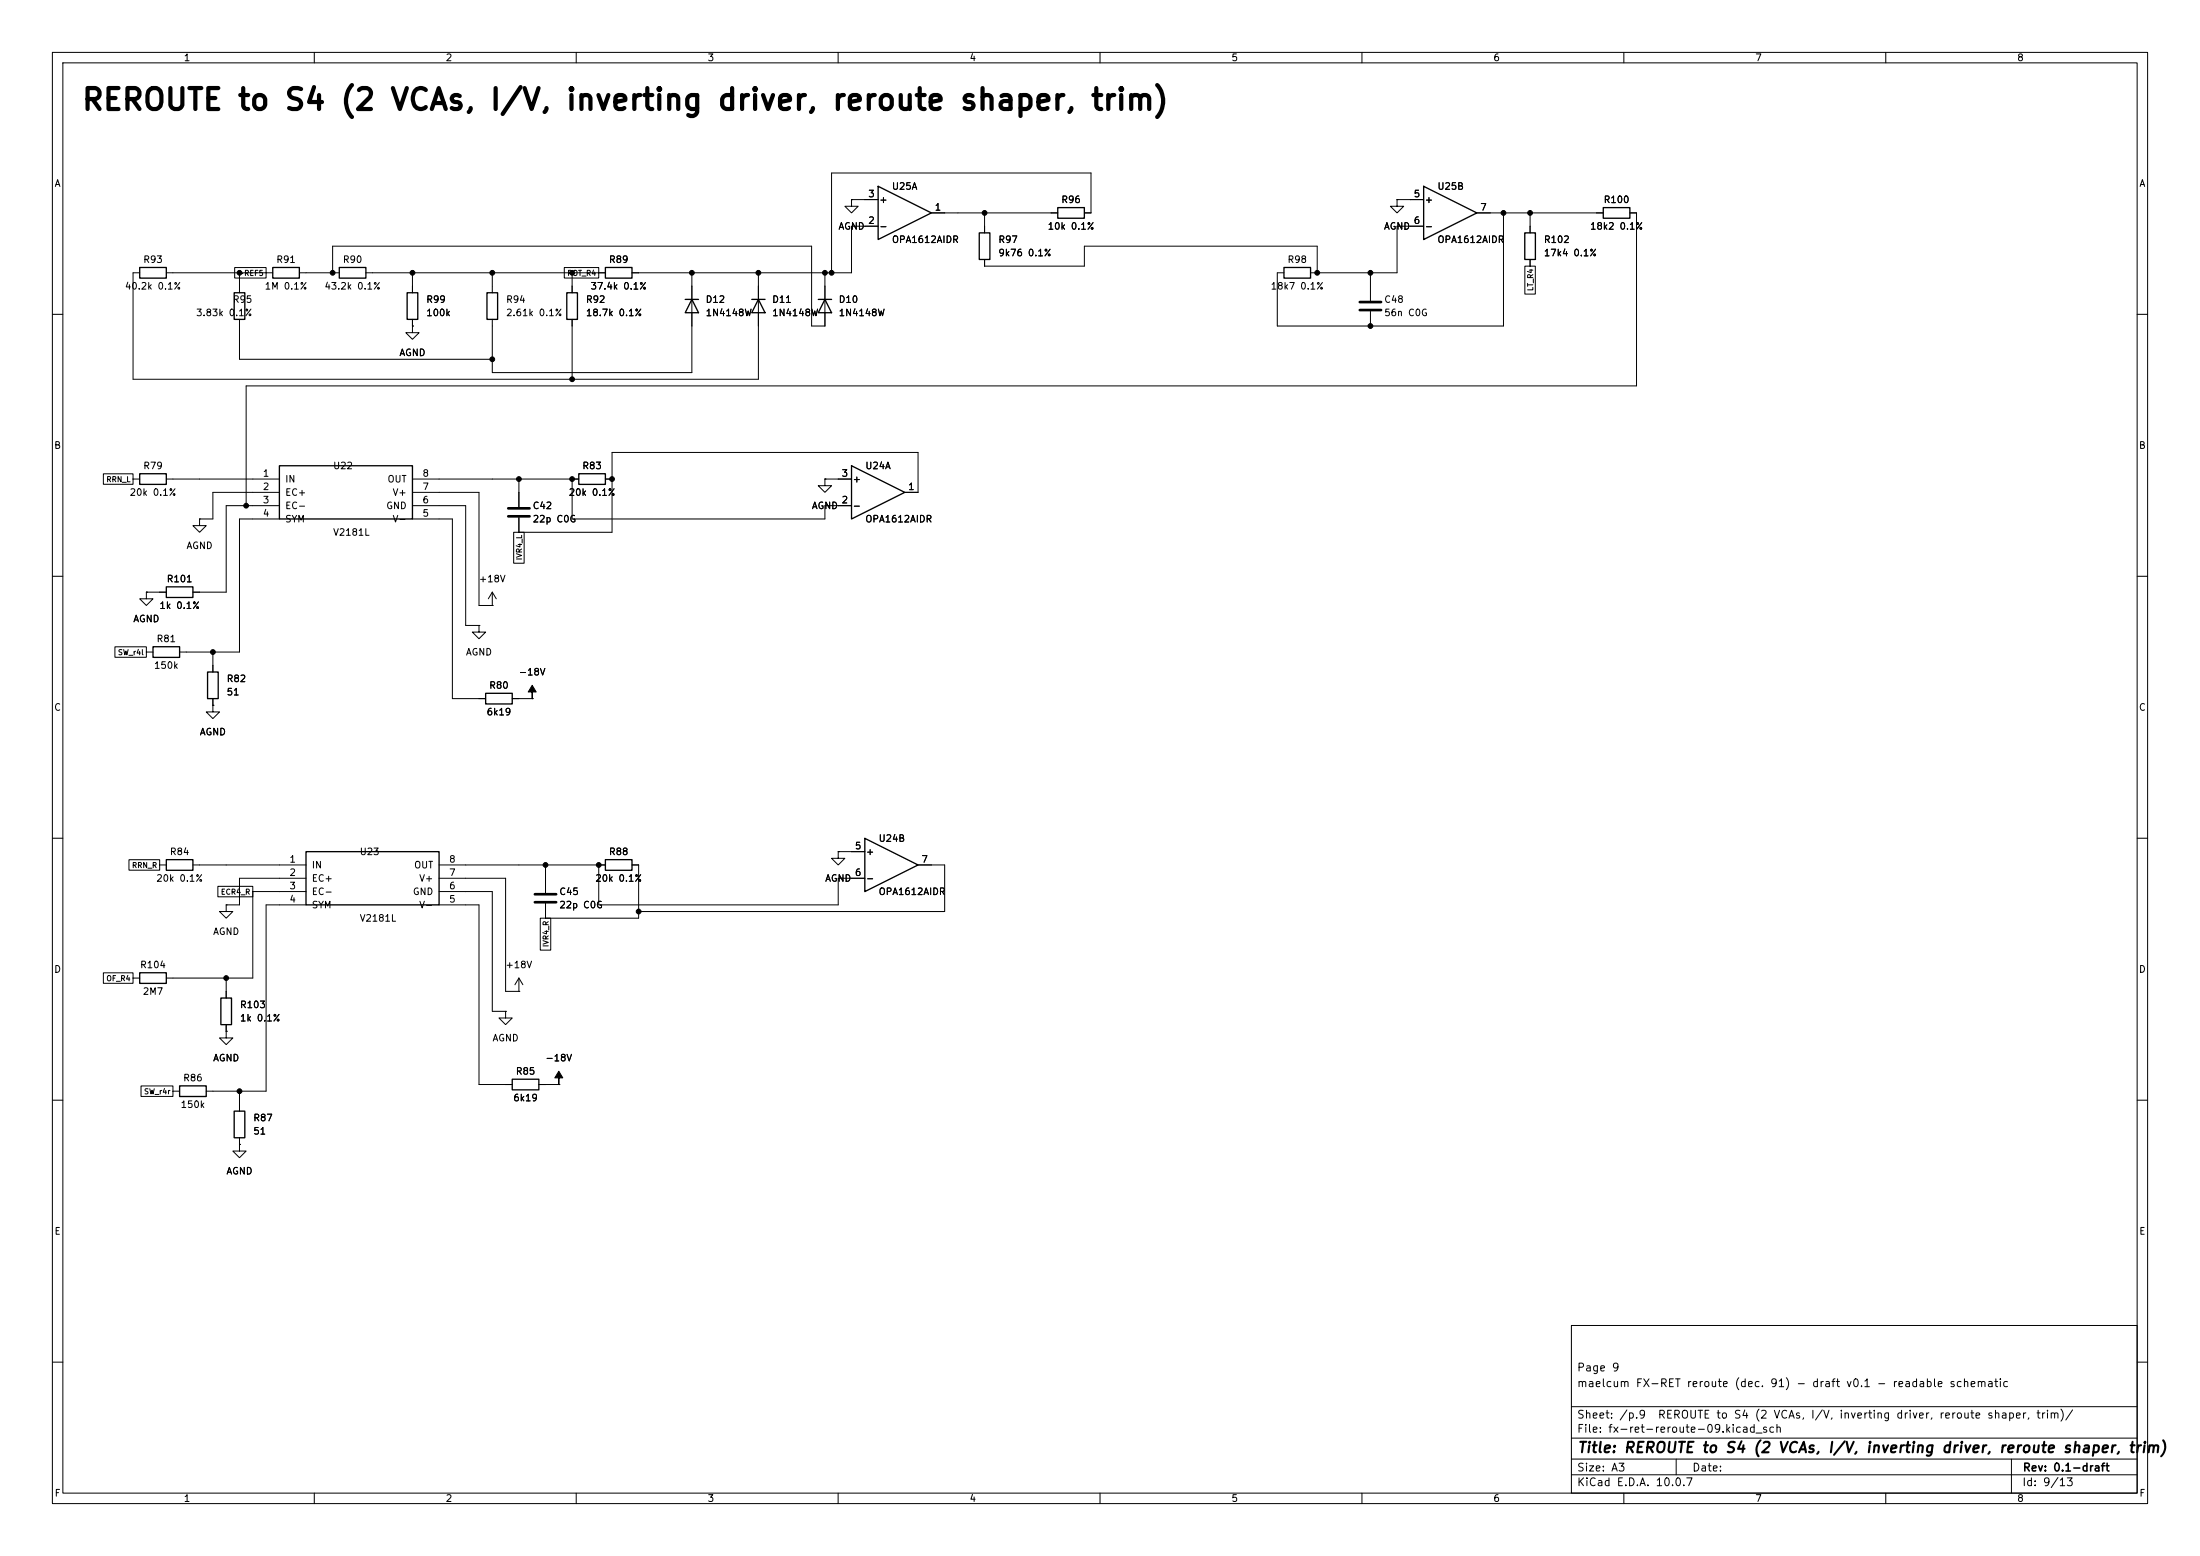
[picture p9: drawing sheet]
<svg xmlns="http://www.w3.org/2000/svg" width="420mm" height="297mm" viewBox="0 0 420 297" stroke-linecap="round" stroke-linejoin="round" font-family="sans-serif">
<g fill="none" stroke="#000" stroke-width=".19">
<path d="M10 10h400v277h-400zM12 12h396v273h-396zM60 10v2M110 10v2M160 10v2M210 10v2M260 10v2M310 10v2M360 10v2M162.6 38.1v1.3h1.2l-1.2 1.2-1.3-1.2h1.3M162.6 38.1h.1M162.6 38.1h5"/>
<path d="M266.7 38.1v1.3h1.3l-1.3 1.2-1.3-1.2h1.3M266.7 38.1h.1M266.7 38.1h5.1M26.7 52.1h-1.3v20.3h119.4v-20.3M31.7 52.1h20.4M44.8 51.1h6v2h-6zM45.7 52.1v3.8M57.1 52.1h7.7M63.5 52.1v-5.1h91.4v15.2h2.6v-10.1M69.8 52.1h45.8M78.7 52.1v3.8M94 52.1v3.8"/>
<path d="M107.7 51.1h6.6v2h-6.6zM109.2 52.1v3.8M132.1 52.1v19h-38.1v-10.1M167.6 43.2h-5v8.9h-42M177.8 40.6h24.1M188 40.6v3.9M188 49.5v1.3h19v-3.8h44.5v5.1M207 40.6h1.3v-7.6h-49.6v19.1M261.6 52.1v5.3M261.6 59.4v2.8M271.8 43.2h-5.1v8.9h-16.5M281.9 40.6h24.2"/>
<path d="M287 40.6v21.6h-43.2v-10.1h1.3M291.1 50.8h2v5.3h-2zM292.1 40.6v3.9M292.1 49.5v1.3M311.1 40.6h1.3v33.1h-265.4v22.8M10 60h2M45.7 61v7.6h48.3M78.7 62.2v1.3h1.3l-1.3 1.3-1.2-1.3h1.2M78.7 62.2h.1M78.7 61v1.2M109.2 61v11.4M408 60h2"/>
<path d="M19.7 90.4h5.7v2h-5.7zM25.4 91.4h1.3M31.7 91.4h21.6M38.1 99.1v1.2h1.3l-1.3 1.3-1.3-1.3h1.3M38.1 99.1h.1M53.3 94h-12.7v5.1h-2.5M53.3 96.5h-10.1v16.5h-6.4M53.3 99.1h-7.6v25.4h-11.4M78.7 91.4h31.8M78.7 94h12.7v21.6h2.6M78.7 96.5h10.2v22.9h2.5M78.7 99.1h7.7v34.3h6.3"/>
<path d="M99.1 91.4v5.4M99.1 98.8v2.8M109.2 91.4v7.7h48.3v-2.6h5.1M115.6 91.4h1.2M157.5 91.4v1.3h1.2l-1.2 1.3-1.3-1.3h1.3M157.5 91.4h.1M157.5 91.4h5.1M172.7 94h2.6v-7.6h-58.5v15.2h-17.7M10 110h2M27.9 113v1.3h1.3l-1.3 1.3-1.2-1.3h1.2M27.9 113h.1M27.9 113h3.8"/>
<path d="M91.4 119.4v1.3h1.3l-1.3 1.2-1.2-1.2h1.2M91.4 119.4h.1M94 115.6h.1M94 113v2.6M94 113l-.8 1.3M94 113l.7 1.3M98.1 101.6h2v5.9h-2zM408 110h2M21.9 123.5h6v2h-6zM27.9 124.5h1.3M40.6 134.6v1.3h1.3l-1.3 1.3-1.2-1.3h1.2M40.6 134.6h.1"/>
<path d="M40.6 124.5v3.8M40.6 133.4v1.2M97.8 133.4h3.8M101.6 133.4h.1M10 160h2M408 160h2M24.6 164.1h5.9v2h-5.9zM30.5 165.1h1.2M36.8 165.1h21.6M41.6 169.2h6.7v2h-6.7zM43.2 172.7v1.3h1.2l-1.2 1.3-1.3-1.3h1.3M43.2 172.7h.1"/>
<path d="M48.3 170.2v16.5h-16.6M48.3 170.2h10.1M58.4 167.6h-12.7v5.1h-2.5M58.4 172.7h-7.6v35.6h-11.4M83.8 170.2h10.2v22.8h2.5M83.8 167.6h12.7v21.6h2.6M83.8 165.1h31.8M83.8 172.7h7.6v34.3h6.4M103.1 175.3h2v6.1h-2zM104.1 165.1v5.3M104.1 172.5v2.8M114.3 165.1v7.6h45.7v-5.1h5.1"/>
<path d="M120.6 165.1h1.3v10.2h-17.8M160 162.6v1.2h1.3l-1.3 1.3-1.3-1.3h1.3M160 162.6h.1M160 162.6h5.1M175.3 165.1h5v8.9h-58.4M19.7 185.7h5.7v2h-5.7zM25.4 186.7h1.3M43.2 196.9v1.2h1.2l-1.2 1.3-1.3-1.3h1.3M43.2 196.9h.1M43.2 186.7v3.8M43.2 195.6v1.3M96.5 193v1.3h1.3l-1.3 1.3-1.3-1.3h1.3"/>
<path d="M96.5 193h.1M99.1 189.2h.1M99.1 186.7l-.8 1.3M99.1 186.7l.7 1.3M99.1 186.7v2.5M10 210h2M26.9 207.3h6.1v2h-6.1zM33 208.3h1.3M45.7 218.4v1.3h1.3l-1.3 1.3-1.3-1.3h1.3M45.7 218.4h.1M45.7 208.3v3.8M45.7 217.2v1.2"/>
<path d="M102.9 207h3.8M106.7 207h.1M408 210h2M300 253h108v32h-108zM10 260h2M300 278.5h108M300 274.5h108M300 268.5h108M320 278.5v3M384 278.5v6.5M408 260h2M60 285v2"/>
<path d="M110 285v2M160 285v2M210 285v2M260 285v2M300 281.5h108M310 285v2M360 285v2"/>
</g>
<g fill="none" stroke="#000" stroke-width=".25">
<path d="M167.6 35.6l10.2 5-10.2 5.1zM201.9 39.6h5.1v2.1h-5.1zM271.8 35.6l10.1 5-10.1 5.1zM306.1 39.6h5v2.1h-5zM26.7 51.1h5v2h-5zM44.7 55.9h2v5.1h-2zM52.1 51.1h5v2h-5zM64.8 51.1h5v2h-5zM77.7 55.9h2.1v5.1h-2.1zM93 55.9h2v5.1h-2zM108.2 55.9h2v5.1h-2zM115.6 51.1h5v2h-5z"/>
<path d="M130.8 57.2h2.5M132.1 57.2l1.2 2.5h-2.5zM143.5 57.2h2.5M144.8 57.2l1.2 2.5h-2.5zM156.2 57.2h2.5M157.5 57.2l1.2 2.5h-2.5zM186.9 44.5h2.1v5h-2.1zM245.1 51.1h5.1v2h-5.1zM291.1 44.5h2v5h-2zM26.7 90.4h5v2.1h-5zM53.3 88.9h25.4v10.2h-25.4zM110.5 90.4h5.1v2.1h-5.1z"/>
<path d="M162.6 88.9l10.1 5.1-10.1 5.1zM31.7 112h5.1v2h-5.1zM29.2 123.4h5.1v2.1h-5.1zM39.6 128.3h2.1v5.1h-2.1zM92.7 132.3h5.1v2.1h-5.1zM31.7 164.1h5.1v2h-5.1zM58.4 162.6h25.4v10.1h-25.4zM115.6 164.1h5v2h-5zM165.1 160l10.2 5.1-10.2 5.1zM26.7 185.7h5v2h-5zM42.2 190.5h2v5.1h-2zM34.3 207.3h5.1v2h-5.1z"/>
<path d="M44.7 212.1h2v5.1h-2zM97.8 206h5.1v2h-5.1z"/>
</g>
<g fill="#000" stroke="#000" stroke-width=".19">
<path d="M101.6 130.8l.8 1.3h-.8v1.3v-1.3h-.8zM106.7 204.5l.7 1.2h-.7v1.3v-1.3h-.8z"/>
<circle cx="45.7" cy="52.1" r=".46"/>
<circle cx="63.5" cy="52.1" r=".46"/>
<circle cx="78.7" cy="52.1" r=".46"/>
<circle cx="94" cy="52.1" r=".46"/>
<circle cx="109.2" cy="52.1" r=".46"/>
<circle cx="132.1" cy="52.1" r=".46"/>
<circle cx="144.8" cy="52.1" r=".46"/>
<circle cx="157.5" cy="52.1" r=".46"/>
<circle cx="158.7" cy="52.1" r=".46"/>
<circle cx="188" cy="40.6" r=".46"/>
<circle cx="251.5" cy="52.1" r=".46"/>
<circle cx="261.6" cy="52.1" r=".46"/>
<circle cx="287" cy="40.6" r=".46"/>
<circle cx="292.1" cy="40.6" r=".46"/>
<circle cx="94" cy="68.6" r=".46"/>
<circle cx="109.2" cy="72.4" r=".46"/>
<circle cx="261.6" cy="62.2" r=".46"/>
<circle cx="47" cy="96.5" r=".46"/>
<circle cx="99.1" cy="91.4" r=".46"/>
<circle cx="109.2" cy="91.4" r=".46"/>
<circle cx="116.8" cy="91.4" r=".46"/>
<circle cx="40.6" cy="124.5" r=".46"/>
<circle cx="104.1" cy="165.1" r=".46"/>
<circle cx="114.3" cy="165.1" r=".46"/>
<circle cx="121.9" cy="174" r=".46"/>
<circle cx="43.2" cy="186.7" r=".46"/>
<circle cx="45.7" cy="208.3" r=".46"/>
</g>
<path d="M259.6 57.7h4.1M259.6 59.2h4.1M97 97h4.1M97 98.6h4.1M102.1 170.7h4.1M102.1 172.2h4.1" fill="none" stroke="#000" stroke-width=".51"/>
<text font-size="4" x="15.4" y="22">REROUTE to S4 (2 VCAs, I/V, inverting driver, reroute shaper, trim)</text>
<text font-size="2" x="301" y="277.8">Title: REROUTE to S4 (2 VCAs, I/V, inverting driver, reroute shaper, trim)</text>
<g font-size="1.5">
<text x="300.9" y="262.1">Page 9</text>
<text x="300.9" y="265.1">maelcum FX-RET reroute (dec. 91) - draft v0.1 - readable schematic</text>
<text x="300.9" y="273.8">File: fx-ret-reroute-09.kicad_sch</text>
<text x="300.9" y="271.1">Sheet: /p.9</text>
<text x="316.4" y="271.1">REROUTE to S4 (2 VCAs, I/V, inverting driver, reroute shaper, trim)/</text>
<text x="300.9" y="281.2">Size: A3</text>
<text x="322.9" y="281.2">Date:</text>
<text x="386" y="281.2">Rev: 0.1-draft</text>
<text x="300.9" y="284">KiCad E.D.A. 10.0.7</text>
<text x="385.9" y="284">Id: 9/13</text>
</g>
<g font-size="1.3">
<text x="35" y="12">1</text>
<text x="85" y="12">2</text>
<text x="135" y="12">3</text>
<text x="185" y="12">4</text>
<text x="235" y="12">5</text>
<text x="285" y="12">6</text>
<text x="335" y="12">7</text>
<text x="385" y="12">8</text>
<text x="10.3" y="36">A</text>
<text x="408.3" y="36">A</text>
<text x="165.6" y="38">3</text>
<text x="167.7" y="39.1">+</text>
<text x="170.2" y="36.5">U25A</text>
<text x="178.3" y="40.5">1</text>
<text x="202.5" y="39.1">R96</text>
<text x="269.8" y="38">5</text>
<text x="271.9" y="39.1">+</text>
<text x="274.3" y="36.5">U25B</text>
<text x="282.5" y="40.5">7</text>
<text x="306" y="39.1">R100</text>
<text x="160" y="44.1">AGND</text>
<text x="165.6" y="43">2</text>
<text x="167.7" y="44.1">-</text>
<text x="170.2" y="46.7">OPA1612AIDR</text>
<text x="190.5" y="46.7">R97</text>
<text x="199.9" y="44.1">10k 0.1%</text>
<text x="264.1" y="44.1">AGND</text>
<text x="269.8" y="43">6</text>
<text x="271.9" y="44.1">-</text>
<text x="274.3" y="46.7">OPA1612AIDR</text>
<text x="294.6" y="46.7">R102</text>
<text x="303.4" y="44.1">18k2 0.1%</text>
<text x="27.2" y="50.5">R93</text>
<text x="52.6" y="50.5">R91</text>
<text x="65.3" y="50.5">R90</text>
<text x="116.1" y="50.5">R89</text>
<text x="190.5" y="49.2">9k76 0.1%</text>
<text x="245.7" y="50.5">R98</text>
<text x="294.6" y="49.2">17k4 0.1%</text>
<text x="23.7" y="55.6">40.2k 0.1%</text>
<text x="44.3" y="58.1">R95</text>
<text x="50.4" y="55.6">1M 0.1%</text>
<text x="61.8" y="55.6">43.2k 0.1%</text>
<text x="81.3" y="58.1">R99</text>
<text x="96.5" y="58.1">R94</text>
<text x="111.7" y="58.1">R92</text>
<text x="112.6" y="55.6">37.4k 0.1%</text>
<text x="134.6" y="58.1">D12</text>
<text x="147.3" y="58.1">D11</text>
<text x="160" y="58.1">D10</text>
<text x="242.5" y="55.6">18k7 0.1%</text>
<text x="264.1" y="58.1">C48</text>
<text x="37.3" y="60.7">3.83k 0.1%</text>
<text x="81.3" y="60.7">100k</text>
<text x="96.5" y="60.7">2.61k 0.1%</text>
<text x="111.7" y="60.7">18.7k 0.1%</text>
<text x="134.6" y="60.7">1N4148W</text>
<text x="147.3" y="60.7">1N4148W</text>
<text x="160" y="60.7">1N4148W</text>
<text x="264.1" y="60.7">56n C0G</text>
<text x="76.1" y="68.3">AGND</text>
<text x="10.2" y="86">B</text>
<text x="27.2" y="89.9">R79</text>
<text x="63.5" y="89.9">U22</text>
<text x="111.1" y="89.9">R83</text>
<text x="165.1" y="89.9">U24A</text>
<text x="408.2" y="86">B</text>
<text x="24.6" y="94.9">20k 0.1%</text>
<text x="50.1" y="91.3">1</text>
<text x="50.1" y="93.8">2</text>
<text x="54.3" y="92.4">IN</text>
<text x="54.3" y="94.9">EC+</text>
<text x="73.9" y="92.4">OUT</text>
<text x="74.8" y="94.9">V+</text>
<text x="80.5" y="93.8">7</text>
<text x="80.5" y="91.3">8</text>
<text x="108.5" y="94.9">20k 0.1%</text>
<text x="160.6" y="91.3">3</text>
<text x="162.7" y="92.4">+</text>
<text x="173.3" y="93.8">1</text>
<text x="50.1" y="96.4">3</text>
<text x="50.1" y="98.9">4</text>
<text x="54.3" y="97.5">EC-</text>
<text x="54.3" y="100">SYM</text>
<text x="73.6" y="97.5">GND</text>
<text x="74.8" y="100">V-</text>
<text x="80.5" y="98.9">5</text>
<text x="80.5" y="96.4">6</text>
<text x="101.6" y="97.5">C42</text>
<text x="101.6" y="100">22p C0G</text>
<text x="154.9" y="97.5">AGND</text>
<text x="160.6" y="96.4">2</text>
<text x="162.7" y="97.5">-</text>
<text x="165.1" y="100">OPA1612AIDR</text>
<text x="35.5" y="105.1">AGND</text>
<text x="63.5" y="102.6">V2181L</text>
<text x="31.7" y="111.5">R101</text>
<text x="91.3" y="111.5">+18V</text>
<text x="25.3" y="119.1">AGND</text>
<text x="30.3" y="116.5">1k 0.1%</text>
<text x="29.8" y="122.9">R81</text>
<text x="88.8" y="125.4">AGND</text>
<text x="29.3" y="128">150k</text>
<text x="43.2" y="130.5">R82</text>
<text x="93.3" y="131.8">R80</text>
<text x="98.9" y="129.2">-18V</text>
<text x="10.2" y="136">C</text>
<text x="43.2" y="133">51</text>
<text x="92.8" y="136.9">6k19</text>
<text x="408.2" y="136">C</text>
<text x="38" y="140.7">AGND</text>
<text x="167.6" y="161">U24B</text>
<text x="32.3" y="163.5">R84</text>
<text x="55.1" y="165">1</text>
<text x="55.1" y="167.5">2</text>
<text x="59.4" y="166.1">IN</text>
<text x="68.6" y="163.5">U23</text>
<text x="78.9" y="166.1">OUT</text>
<text x="85.6" y="167.5">7</text>
<text x="85.6" y="165">8</text>
<text x="116.1" y="163.5">R88</text>
<text x="163.1" y="162.4">5</text>
<text x="163.1" y="167.5">6</text>
<text x="165.2" y="163.5">+</text>
<text x="175.8" y="165">7</text>
<text x="29.7" y="168.6">20k 0.1%</text>
<text x="55.1" y="170">3</text>
<text x="55.1" y="172.6">4</text>
<text x="59.4" y="168.6">EC+</text>
<text x="59.4" y="171.1">EC-</text>
<text x="59.4" y="173.7">SYM</text>
<text x="78.7" y="171.1">GND</text>
<text x="79.9" y="173.7">V-</text>
<text x="79.9" y="168.6">V+</text>
<text x="85.6" y="172.6">5</text>
<text x="85.6" y="170">6</text>
<text x="106.7" y="171.1">C45</text>
<text x="106.7" y="173.7">22p C0G</text>
<text x="113.5" y="168.6">20k 0.1%</text>
<text x="157.4" y="168.6">AGND</text>
<text x="165.2" y="168.6">-</text>
<text x="167.6" y="171.1">OPA1612AIDR</text>
<text x="40.6" y="178.8">AGND</text>
<text x="68.6" y="176.2">V2181L</text>
<text x="10.2" y="186">D</text>
<text x="26.6" y="185.1">R104</text>
<text x="96.4" y="185.1">+18V</text>
<text x="408.2" y="186">D</text>
<text x="27.1" y="190.2">2M7</text>
<text x="45.7" y="192.7">R103</text>
<text x="45.7" y="195.3">1k 0.1%</text>
<text x="40.6" y="202.9">AGND</text>
<text x="93.9" y="199.1">AGND</text>
<text x="104" y="202.9">-18V</text>
<text x="34.9" y="206.7">R86</text>
<text x="98.4" y="205.4">R85</text>
<text x="34.4" y="211.8">150k</text>
<text x="48.2" y="214.3">R87</text>
<text x="97.9" y="210.5">6k19</text>
<text x="48.2" y="216.9">51</text>
<text x="43.1" y="224.5">AGND</text>
<text x="10.3" y="236">E</text>
<text x="408.3" y="236">E</text>
<text x="10.3" y="286">F</text>
<text x="35" y="287">1</text>
<text x="85" y="287">2</text>
<text x="135" y="287">3</text>
<text x="185" y="287">4</text>
<text x="235" y="287">5</text>
<text x="285" y="287">6</text>
<text x="335" y="287">7</text>
<text x="385" y="287">8</text>
<text x="408.3" y="286">F</text>
</g>
<g font-size="1">
<text x="45.3" y="52.9">-REF5</text>
<text x="108.2" y="52.9">POT_R4</text>
<text x="292.9" y="55.7" transform="rotate(-90 292.9 55.7)">LT_R4</text>
<text x="20.2" y="92.3">RRN_L</text>
<text x="99.9" y="107" transform="rotate(-90 99.9 107)">IVR4_L</text>
<text x="22.4" y="125.3">SW_r4l</text>
<text x="25.1" y="165.9">RRN_R</text>
<text x="42.1" y="171">ECR4_R</text>
<text x="105" y="180.9" transform="rotate(-90 105 180.9)">IVR4_R</text>
<text x="20.2" y="187.5">OF_R4</text>
<text x="27.4" y="209.1">SW_r4r</text>
</g>
</svg>
